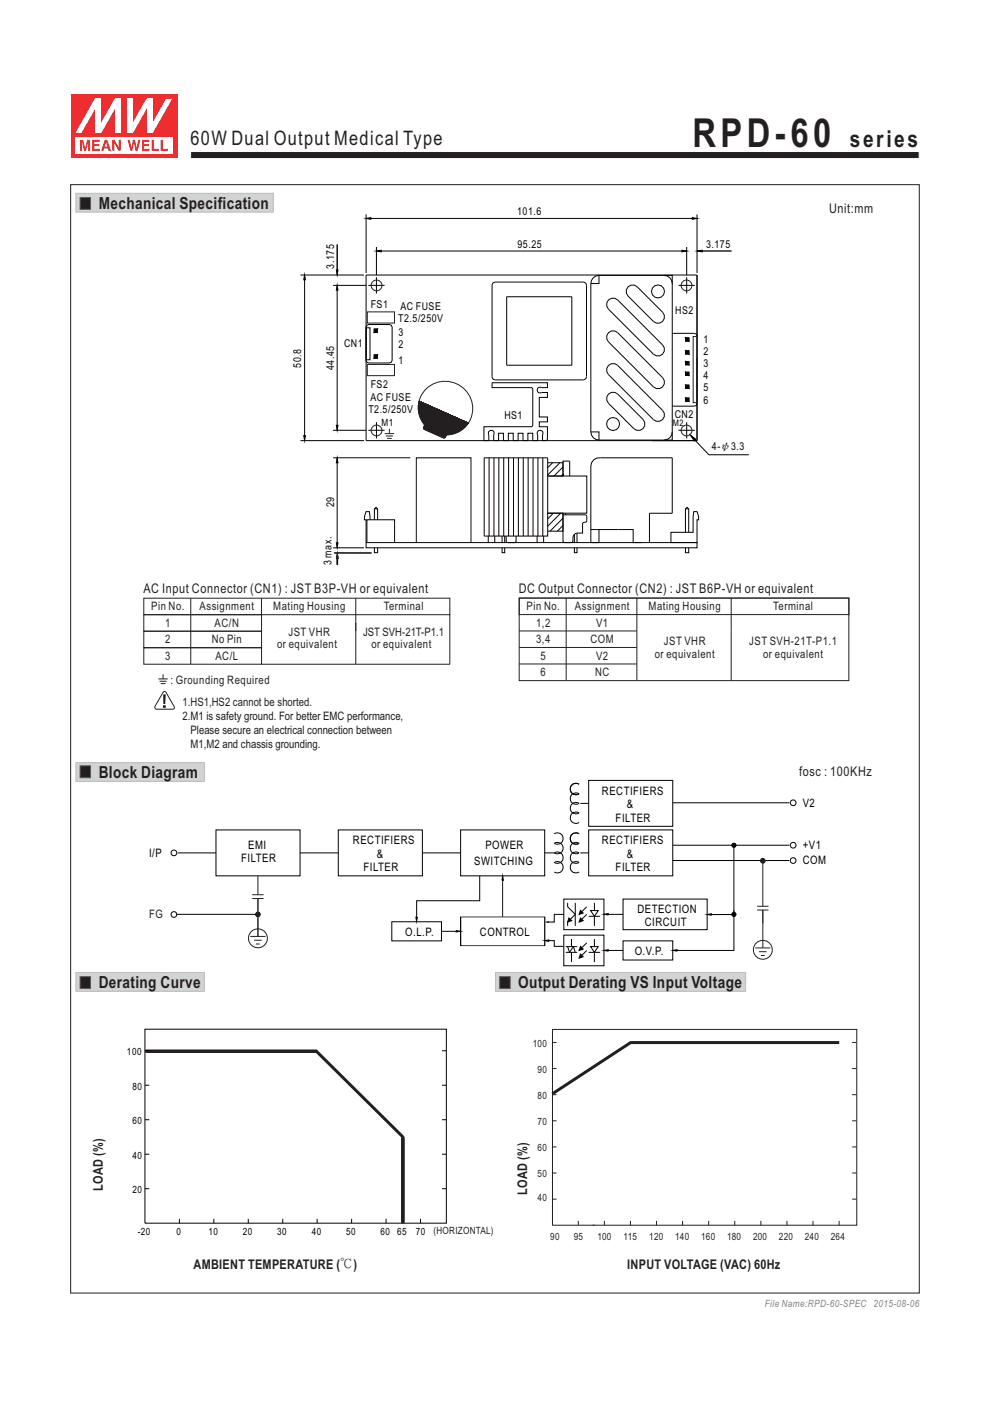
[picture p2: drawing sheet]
<svg xmlns="http://www.w3.org/2000/svg" width="210mm" height="297mm" viewBox="0 0 210 297" stroke-linecap="round" stroke-linejoin="round" font-family="sans-serif">
<path d="M16.1 41h41.9v4h-41.9z" fill-rule="evenodd" fill="#d1d3d4" stroke="#bbbdc0" stroke-width=".21"/>
<path d="M17 41.9h2.2v2.5h-2.2z" fill-rule="evenodd" fill="#231f20" stroke="#58595b" stroke-width=".21"/>
<path d="M16.1 161.7h27.2v4h-27.2z" fill-rule="evenodd" fill="#d1d3d4" stroke="#bbbdc0" stroke-width=".21"/>
<path d="M17 162.4h2.2v2.5h-2.2z" fill-rule="evenodd" fill="#231f20" stroke="#58595b" stroke-width=".21"/>
<path d="M97.7 194.4h17.8v6.1h-17.8zM115.8 199.4h1.8v1.2h2M119.6 193.9h-2v1.6h-1.7" fill="none" stroke="#050100" stroke-width=".21"/>
<g fill="#050100">
<path d="M115.5 199.4l.9-.1v.3z"/>
<path d="M115.5 195.5l.9-.2v.3z"/>
</g>
<path d="M115.5 199.4l.9-.1v.3z" fill="none" stroke="#050100" stroke-width=".21"/>
<path d="M123.1 202.3l.6 .6-.9 .2z" fill="#050100"/>
<path d="M123.1 202.3l.6 .6-.9 .2z" fill="none" stroke="#050100" stroke-width=".21"/>
<path d="M123.1 200.7l.6 .5-.9 .3z" fill="#050100"/>
<g fill="none" stroke="#050100" stroke-width=".21">
<path d="M122.8 176.8a1.21 1.21 0 0 0-1.8 1 1.21 1.21 0 0 0 1.8 1M122.8 166.3a1.21 1.21 0 0 0-1.8 1 1.21 1.21 0 0 0 1.8 1M120.4 191.4v.8l1.6 1.7-1.6 1.6v.8M121.2 199.1v1.6M122 191.4v4.9M124.4 199.9l-1.6 1.6M124.4 192.2l-1.6 1.7M124.4 193.9l-1.6 1.6M124.9 194.3h2.4M125.3 193.1h1.6l-.8 1.2zM126.1 191.4v1.7M126.1 194.3v2"/>
<path d="M126.1 199.1v1.6M120 201.9h2.4M120 200.7h2.4M120.4 200.7l.4 1.2 .8-1.2 .4 1.2M121.2 201.9v2M123.1 200.7l.6 .5-.9 .3zM124.4 201.5l-1.6 1.6M124.9 201.9h2.4M125.3 200.7h1.6l-.8 1.2zM126.1 201.9v2"/>
</g>
<path d="M123.1 193l.6 .6-.9 .3z" fill="#050100"/>
<path d="M123.1 193l.6 .6-.9 .3z" fill="none" stroke="#050100" stroke-width=".21"/>
<path d="M120.7 194.6l.6 .6-.9 .3z" fill="#050100"/>
<path d="M120.7 194.6l.6 .6-.9 .3z" fill="none" stroke="#050100" stroke-width=".21"/>
<path d="M123.1 194.6l.6 .6-.9 .3z" fill="#050100"/>
<g fill="none" stroke="#050100" stroke-width=".21">
<path d="M123.1 170.3h1.8M124.9 176h17.8v9.7h-17.8zM124.9 165.5h17.8v9.7h-17.8zM142.7 179.2h24.7M142.7 170.2h24.7M83.1 195.4h10.5v4.1h-10.5zM119.6 190.6h8.5v6.5h-8.5zM123.1 180.8h1.8M123.1 194.6l.6 .6-.9 .3zM142.7 182.5h24.7"/>
<circle cx="168.2" cy="170.2" r=".61"/>
<circle cx="168.2" cy="179.2" r=".61"/>
<circle cx="36.9" cy="180.8" r=".61"/>
<circle cx="36.9" cy="193.9" r=".61"/>
<circle cx="168.2" cy="182.5" r=".61"/>
</g>
<path d="M155.7 179.2l.3-.2 .1 .2z" fill="#050100"/>
<path d="M155.7 179.2l.3-.2 .1 .2z" fill="none" stroke="#050100" stroke-width=".21"/>
<path d="M155.9 178.9l.1 .1-.3 .2z" fill="#050100"/>
<path d="M155.9 178.9l.1 .1-.3 .2z" fill="none" stroke="#050100" stroke-width=".21"/>
<path d="M155.7 178.8l.2 .1-.2 .3z" fill="#050100"/>
<path d="M155.7 178.8l.2 .1-.2 .3z" fill="none" stroke="#050100" stroke-width=".21"/>
<path d="M155.5 178.9l.2-.1v.4z" fill="#050100"/>
<path d="M155.5 178.9l.2-.1v.4z" fill="none" stroke="#050100" stroke-width=".21"/>
<path d="M155.5 178.9l.2 .3-.4-.2z" fill="#050100"/>
<path d="M155.5 178.9l.2 .3-.4-.2z" fill="none" stroke="#050100" stroke-width=".21"/>
<path d="M155.3 179l.4 .2h-.4z" fill="#050100"/>
<path d="M155.3 179l.4 .2h-.4z" fill="none" stroke="#050100" stroke-width=".21"/>
<path d="M155.3 179.2h.4l-.4 .2z" fill="#050100"/>
<path d="M155.3 179.2h.4l-.4 .2z" fill="none" stroke="#050100" stroke-width=".21"/>
<path d="M155.3 179.4l.4-.2-.2 .4z" fill="#050100"/>
<path d="M155.3 179.4l.4-.2-.2 .4z" fill="none" stroke="#050100" stroke-width=".21"/>
<path d="M155.7 179.2v.4h-.2z" fill="#050100"/>
<path d="M155.7 179.2v.4h-.2z" fill="none" stroke="#050100" stroke-width=".21"/>
<path d="M155.7 179.2l.2 .4h-.2z" fill="#050100"/>
<path d="M155.7 179.2l.2 .4h-.2z" fill="none" stroke="#050100" stroke-width=".21"/>
<path d="M155.7 179.2l.3 .2-.1 .2z" fill="#050100"/>
<path d="M155.7 179.2l.3 .2-.1 .2z" fill="none" stroke="#050100" stroke-width=".21"/>
<path d="M155.7 179.2h.4l-.1 .2z" fill="#050100"/>
<g fill="none" stroke="#050100" stroke-width=".21">
<path d="M45.8 176h17.8v9.7h-17.8zM71.8 176h17.8v9.7h-17.8zM97.7 176h17.8v9.7h-17.8zM117.6 176.8a1.21 1.21 0 0 1 1.8 1 1.21 1.21 0 0 1-1.8 1 1.21 1.21 0 0 1 1.8 1 1.21 1.21 0 0 1-1.8 1M122.8 176.8a1.21 1.21 0 0 0-1.8 1 1.21 1.21 0 0 0 1.8 1 1.21 1.21 0 0 0-1.9 1 1.21 1.21 0 0 0 1.9 1 1.21 1.21 0 0 0-1.9 1 1.21 1.21 0 0 0 1.9 1.1 1.21 1.21 0 0 0-1.9 1 1.21 1.21 0 0 0 1.9 1M122.8 166.3a1.21 1.21 0 0 0-1.8 1 1.21 1.21 0 0 0 1.8 1 1.21 1.21 0 0 0-1.9 1 1.21 1.21 0 0 0 1.9 1 1.21 1.21 0 0 0-1.9 1 1.21 1.21 0 0 0 1.9 1.1 1.21 1.21 0 0 0-1.9 1 1.21 1.21 0 0 0 1.9 1M155.7 179.2v14.7h-5.4M155.7 179.2h.4l-.1 .2zM37.5 193.9h17.2M37.7 180.8h8.1M63.6 180.8h8.2M89.6 180.8h8.1"/>
<path d="M93.6 197.5h3.3M101.7 185.7v5.3h-13.3v4.1M106.6 186.2v8.2M115.5 180.8h2.1M117.6 180.8a1.21 1.21 0 0 1 1.8 1 1.21 1.21 0 0 1-1.8 1.1 1.21 1.21 0 0 1 1.8 1 1.21 1.21 0 0 1-1.8 1M119.6 198.3h8.5v6.5h-8.5zM128.5 193.9h3.6M132.1 190.6h17.9v6.5h-17.9zM132.1 199.5h10.6v4h-10.6zM155.7 193v8.5h-12.3M128.6 201.5h3.5"/>
</g>
<path d="M155.7 193.9l.3-.2 .1 .2z" fill="#050100"/>
<path d="M155.7 193.9l.3-.2 .1 .2z" fill="none" stroke="#050100" stroke-width=".21"/>
<path d="M155.9 193.5l.1 .2-.3 .2z" fill="#050100"/>
<path d="M155.9 193.5l.1 .2-.3 .2z" fill="none" stroke="#050100" stroke-width=".21"/>
<path d="M155.7 193.5h.2l-.2 .4z" fill="#050100"/>
<path d="M155.7 193.5h.2l-.2 .4z" fill="none" stroke="#050100" stroke-width=".21"/>
<path d="M155.5 193.5h.2v.4z" fill="#050100"/>
<path d="M155.5 193.5h.2v.4z" fill="none" stroke="#050100" stroke-width=".21"/>
<path d="M155.3 193.7l.2-.2 .2 .4z" fill="#050100"/>
<path d="M155.3 193.7l.2-.2 .2 .4z" fill="none" stroke="#050100" stroke-width=".21"/>
<path d="M155.3 193.7l.4 .2h-.4z" fill="#050100"/>
<path d="M155.3 193.7l.4 .2h-.4z" fill="none" stroke="#050100" stroke-width=".21"/>
<path d="M155.3 193.9h.4l-.4 .2z" fill="#050100"/>
<path d="M155.3 193.9h.4l-.4 .2z" fill="none" stroke="#050100" stroke-width=".21"/>
<path d="M155.3 194.1l.4-.2-.2 .3z" fill="#050100"/>
<path d="M155.3 194.1l.4-.2-.2 .3z" fill="none" stroke="#050100" stroke-width=".21"/>
<path d="M155.7 193.9v.4l-.2-.1z" fill="#050100"/>
<path d="M155.7 193.9v.4l-.2-.1z" fill="none" stroke="#050100" stroke-width=".21"/>
<path d="M155.7 193.9l.2 .3-.2 .1z" fill="#050100"/>
<path d="M155.7 193.9l.2 .3-.2 .1z" fill="none" stroke="#050100" stroke-width=".21"/>
<path d="M155.7 193.9l.3 .2-.1 .1z" fill="#050100"/>
<path d="M155.7 193.9l.3 .2-.1 .1z" fill="none" stroke="#050100" stroke-width=".21"/>
<path d="M155.7 193.9h.4l-.1 .2z" fill="#050100"/>
<path d="M155.7 193.9h.4l-.1 .2z" fill="none" stroke="#050100" stroke-width=".21"/>
<g fill="#050100">
<path d="M150 193.9l.9-.2v.3z"/>
<path d="M128.1 193.8l.9-.1v.3z"/>
<path d="M142.7 201.5l.9-.1v.3z"/>
<path d="M128.1 201.5l.9-.1v.3z"/>
<path d="M88.2 194.4h.3l-.1 1z"/>
<path d="M96.8 197.3l.9 .2-.9 .1z"/>
<path d="M106.6 185.7l.2 1h-.3z"/>
</g>
<path d="M88.2 194.4h.3l-.1 1zM96.8 197.3l.9 .2-.9 .1zM106.6 185.7l.2 1h-.3zM128.1 193.8l.9-.1v.3zM150 193.9l.9-.2v.3zM128.1 201.5l.9-.1v.3zM142.7 201.5l.9-.1v.3z" fill="none" stroke="#050100" stroke-width=".21"/>
<g fill="none" stroke="#231f20" stroke-width=".21">
<path d="M53.1 198.5h3.2M53.5 190.5h2.4M53.5 189.7h2.4M53.9 199.3h1.6M54.3 193.9h.4l-.4 .1zM54.3 193.7l.4 .2h-.4zM54.3 194l.4-.1-.3 .2zM54.4 193.6l.1-.1 .2 .4zM54.4 193.6l.3 .3-.4-.2zM54.4 194.1l.3-.2-.2 .3zM54.5 193.5h.1l.1 .4zM54.6 193.5h.1v.4z"/>
<path d="M54.7 190.5v8M54.7 193.9l.4-.2v.2zM54.7 193.9l.3 .2-.1 .1zM54.7 193.9l.1 .4h-.1zM54.7 185.7v4M54.7 193.9l-.1 .4-.1-.1zM54.7 193.9v.4h-.1zM54.7 193.9l.3-.3 .1 .1zM54.7 193.9h.4v.1zM54.7 193.9l.4 .1-.1 .1zM54.7 193.5h.1l-.1 .4zM54.7 193.9l.2 .3-.1 .1z"/>
<path d="M54.8 193.5h.1l-.2 .4zM54.9 193.5l.1 .1-.3 .3zM160.6 192.1h2.4M160.6 192.9h2.4M161.4 182.5h.4l-.4 .1zM161.4 182.4l.4 .1h-.4zM161.4 182.6l.4-.1-.3 .2zM161.5 182.3l.3 .2-.4-.1zM161.5 182.7l.3-.2-.2 .3zM161.6 182.2l.2 .3-.3-.2zM161.6 182.2l.1-.1 .1 .4zM161.7 182.1h.1v.4z"/>
<path d="M161.8 182.5v9.6M161.8 192.9v8.1M161.8 182.5l.4-.1v.1zM161.8 182.5l.4 .1-.1 .1zM161.8 182.1h.1l-.1 .4zM161.8 182.5l.2 .3-.1 .1zM161.8 182.5l.3 .2-.1 .1zM161.8 182.5l.1 .4h-.1zM161.8 182.5l-.1 .4-.1-.1zM161.8 182.5v.4h-.1zM161.8 182.5l.3-.2 .1 .1zM161.8 182.5h.4v.1z"/>
<path d="M161.9 182.1l.1 .1-.2 .3zM162 182.2l.1 .1-.3 .2zM54.3 200.1h.8M160.2 201h3.2M161 201.8h1.6M161.4 202.6h.8"/>
<circle cx="54.7" cy="198.9" r="2.01"/>
<circle cx="161.8" cy="201.4" r="2.01"/>
</g>
<g fill="#231f20" stroke="#231f20" stroke-width=".21">
<path d="M54.7 193.9l.4-.2v.2z" fill-rule="evenodd"/>
<path d="M54.7 193.9l.3-.3 .1 .1z" fill-rule="evenodd"/>
<path d="M54.9 193.5l.1 .1-.3 .3z" fill-rule="evenodd"/>
<path d="M54.8 193.5h.1l-.2 .4z" fill-rule="evenodd"/>
<path d="M54.7 193.5h.1l-.1 .4z" fill-rule="evenodd"/>
<path d="M54.6 193.5h.1v.4z" fill-rule="evenodd"/>
<path d="M54.5 193.5h.1l.1 .4z" fill-rule="evenodd"/>
<path d="M54.4 193.6l.1-.1 .2 .4z" fill-rule="evenodd"/>
<path d="M54.4 193.6l.3 .3-.4-.2z" fill-rule="evenodd"/>
<path d="M54.3 193.7l.4 .2h-.4z" fill-rule="evenodd"/>
<path d="M54.3 193.9h.4l-.4 .1z" fill-rule="evenodd"/>
<path d="M54.3 194l.4-.1-.3 .2z" fill-rule="evenodd"/>
<path d="M54.4 194.1l.3-.2-.2 .3z" fill-rule="evenodd"/>
<path d="M54.7 193.9l-.1 .4-.1-.1z" fill-rule="evenodd"/>
<path d="M54.7 193.9v.4h-.1z" fill-rule="evenodd"/>
<path d="M54.7 193.9l.1 .4h-.1z" fill-rule="evenodd"/>
<path d="M54.7 193.9l.2 .3-.1 .1z" fill-rule="evenodd"/>
<path d="M54.7 193.9l.3 .2-.1 .1z" fill-rule="evenodd"/>
<path d="M54.7 193.9l.4 .1-.1 .1z" fill-rule="evenodd"/>
<path d="M54.7 193.9h.4v.1z" fill-rule="evenodd"/>
<path d="M161.8 182.5l.4-.1v.1z" fill-rule="evenodd"/>
<path d="M161.8 182.5l.3-.2 .1 .1z" fill-rule="evenodd"/>
<path d="M162 182.2l.1 .1-.3 .2z" fill-rule="evenodd"/>
<path d="M161.9 182.1l.1 .1-.2 .3z" fill-rule="evenodd"/>
<path d="M161.8 182.1h.1l-.1 .4z" fill-rule="evenodd"/>
<path d="M161.7 182.1h.1v.4z" fill-rule="evenodd"/>
<path d="M161.6 182.2l.1-.1 .1 .4z" fill-rule="evenodd"/>
<path d="M161.6 182.2l.2 .3-.3-.2z" fill-rule="evenodd"/>
<path d="M161.5 182.3l.3 .2-.4-.1z" fill-rule="evenodd"/>
<path d="M161.4 182.4l.4 .1h-.4z" fill-rule="evenodd"/>
<path d="M161.4 182.5h.4l-.4 .1z" fill-rule="evenodd"/>
<path d="M161.4 182.6l.4-.1-.3 .2z" fill-rule="evenodd"/>
<path d="M161.5 182.7l.3-.2-.2 .3z" fill-rule="evenodd"/>
<path d="M161.8 182.5l-.1 .4-.1-.1z" fill-rule="evenodd"/>
<path d="M161.8 182.5v.4h-.1z" fill-rule="evenodd"/>
<path d="M161.8 182.5l.1 .4h-.1z" fill-rule="evenodd"/>
<path d="M161.8 182.5l.2 .3-.1 .1z" fill-rule="evenodd"/>
<path d="M161.8 182.5l.3 .2-.1 .1z" fill-rule="evenodd"/>
<path d="M161.8 182.5l.4 .1-.1 .1z" fill-rule="evenodd"/>
<path d="M161.8 182.5h.4v.1z" fill-rule="evenodd"/>
</g>
<path d="M105.1 206.2h53.1v4h-53.1z" fill-rule="evenodd" fill="#d1d3d4" stroke="#bbbdc0" stroke-width=".21"/>
<path d="M106 207.1h2.2v2.5h-2.2z" fill-rule="evenodd" fill="#231f20" stroke="#58595b" stroke-width=".21"/>
<g fill="none" stroke="#231f20" stroke-width=".21">
<path d="M117.1 221h.9M117.1 226.6h.9M117.1 237.6h.9M117.1 232.1h.9M180.7 237.6h1M180.7 232.1h1M180.7 221h1M180.7 226.6h1M117.1 254.2h.9M117.1 259.8h9M117.1 248.7h.9M117.1 243.2h.9"/>
<path d="M117.2 259.8v-41.5h64.5v41.5h-56M122.7 258.8v1M128.2 258.8v1M133.7 258.8v1M139.3 258.8v1M144.8 258.8v1M150.3 258.8v1M155.8 258.8v1M161.4 258.8v1M166.9 258.8v1M172.4 258.8v1M178 258.8v1"/>
<path d="M180.7 254.2h1M180.7 248.7h1M180.7 243.2h1"/>
</g>
<path d="M67 222.8l18.5 18.3M133.7 221h44.3M133.8 221l-16.6 10.9" fill="none" stroke="#231f20" stroke-width=".63" stroke-linecap="butt"/>
<path d="M31.1 222.8l35.9 .1z" fill-rule="evenodd" fill="#231f20" stroke="#231f20" stroke-width=".6"/>
<path d="M85.4 258.4v.9" fill="none" stroke="#050100" stroke-width=".21"/>
<path d="M85.4 241.3l.1 17.7z" fill-rule="evenodd" fill="#231f20" stroke="#231f20" stroke-width=".63" stroke-linecap="butt"/>
<path d="M16.1 206.2h27.2v4h-27.2z" fill-rule="evenodd" fill="#d1d3d4" stroke="#bbbdc0" stroke-width=".21"/>
<path d="M17 207.1h2.2v2.5h-2.2z" fill-rule="evenodd" fill="#231f20" stroke="#58595b" stroke-width=".21"/>
<path d="M30.5 126.8h64.9v3.5h-64.9zM30.5 130.3h25v3.5h-25zM30.5 133.8h25v3.5h-25zM30.5 137.3h25v3.5h-25zM40.5 126.8v14M55.5 126.8v3.5M75.5 126.8v14M95.4 130.3v10.6M55.4 140.8h40" fill="none" stroke="#231f20" stroke-width=".21"/>
<path d="M146.6 92.4l1 .7-.3 .3z" fill-rule="evenodd" fill="#050100" stroke="#050100" stroke-width=".21"/>
<path d="M63.7 58.3h13.5M64.6 59.2v33.9M63.7 93.4h13.5M146.6 92.4l1 .7-.3 .3zM147.3 93.2l3.1 3.2h8.4" fill="none" stroke="#050100" stroke-width=".21"/>
<path d="M64.6 58.3l.2 1h-.4z" fill="#050100"/>
<path d="M64.6 58.3l.2 1h-.4z" fill="none" stroke="#050100" stroke-width=".21"/>
<path d="M64.4 92.4h.4l-.2 1z" fill="#050100"/>
<path d="M70.6 60.5h7.1M71.5 61.3v29.2M64.4 92.4h.4l-.2 1zM70.6 91.2h7.1" fill="none" stroke="#050100" stroke-width=".21"/>
<path d="M71.5 60.5l.2 1h-.4z" fill="#050100"/>
<path d="M71.5 60.5l.2 1h-.4z" fill="none" stroke="#050100" stroke-width=".21"/>
<path d="M71.3 90.2h.4l-.2 1z" fill="#050100"/>
<path d="M77.6 45.5v12.4M78.4 46.3h68.8M147.8 45.5v12.4M78.1 60.5h.1M71.3 90.2h.4l-.2 1zM78.1 91.2h.1" fill="none" stroke="#050100" stroke-width=".21"/>
<path d="M77.6 46.3l1.1-.2v.4z" fill="#050100"/>
<path d="M77.6 46.3l1.1-.2v.4z" fill="none" stroke="#050100" stroke-width=".21"/>
<path d="M146.8 46.1l1.1 .2-1.1 .2z" fill="#050100"/>
<path d="M79.8 52.4v5.9M80.5 53.2h64.7M145.6 52.4v5.9M146.8 46.1l1.1 .2-1.1 .2z" fill="none" stroke="#050100" stroke-width=".21"/>
<path d="M79.8 53.2l1.1-.1v.3z" fill="#050100"/>
<path d="M79.8 53.2l1.1-.1v.3z" fill="none" stroke="#050100" stroke-width=".21"/>
<path d="M144.6 53.1l1.1 .1-1.1 .2z" fill="#050100"/>
<g fill="none" stroke="#050100" stroke-width=".21">
<path d="M71.5 51.8v5.7M77.6 58.3h70.2v35.1h-70.2zM79.8 58.8h.1M79.8 58.8v3.4M123.7 59.8a.69 .69 0 0 1 .7 .7v19.4a.69 .69 0 0 1-.7 .6h-18.6a.68 .68 0 0 1-.7-.6v-19.4a.68 .68 0 0 1 .7-.7h18.6M127 58.4a1.73 1.73 0 0 0-1.7 1.7M127 58.4v1.7h-1.7M127 58.4h15.6v34.9h-15.6M140.9 58.4a1.73 1.73 0 0 1 1.7 1.7M144.6 53.1l1.1 .1-1.1 .2zM145.6 58.8v3.4M77.6 69.5h.9v6.8h-.9z"/>
<path d="M77.8 69l.4-.2h4.4l.4 .2 .2 .4v7l-.2 .4-.4 .2h-4.4l-.4-.2-.2-.4v-7zM78.1 60.5h3.5M79.4 75.2h.7v.7h-.7zM79.4 69.8h.7v.7h-.7zM107.5 62.9h13.8v14.5h-13.8zM125.3 60.1v31.5M129.1 63.6l.6-.4h.7l.6 .4 9.5 9.5a1.38 1.38 0 0 1 0 2 1.38 1.38 0 0 1-1.9 0l-9.5-9.5-.4-.7v-.7zM129.1 70.5l.6-.3h.7l.6 .3 9.5 9.6a1.38 1.38 0 0 1 0 1.9 1.38 1.38 0 0 1-1.9 0l-9.5-9.5-.4-.6v-.7zM129.1 77.5l.6-.4h.7l.6 .4 9.5 9.5a1.38 1.38 0 0 1 0 2 1.38 1.38 0 0 1-1.9 0l-9.5-9.6-.4-.6v-.7zM133.2 60.8l.6-.3h.7l.7 .3 5.3 5.4a1.38 1.38 0 0 1 0 1.9 1.38 1.38 0 0 1-1.9 0l-5.4-5.3-.3-.7v-.7zM142.6 70.8l.3-.1h4.4l.4 .1 .1 .4M143.9 60.5h3.5"/>
<path d="M145.4 71.6h.7v.7h-.7zM145.4 78.9h.7v.7h-.7zM145.4 76.6h.7v.7h-.7zM145.4 74.4h.7v.7h-.7zM78.1 91.2h3.5M79.8 89.5v3.5M125.3 91.6a1.73 1.73 0 0 0 1.7 1.7M125.3 91.6h1.7v1.7M129.1 83.5l.6-.3h.7l.6 .3 5.4 5.4a1.38 1.38 0 0 1 0 2 1.38 1.38 0 0 1-2 0l-5.3-5.4-.4-.6v-.7zM142.6 91.6a1.73 1.73 0 0 1-1.7 1.7M143.9 91.2h3.5M145.4 84.4h.7v.7h-.7z"/>
<path d="M145.4 81.7h.7v.6h-.7zM145.6 89.5v3.5M147.8 85.6l-.1 .4-.4 .1h-4.4l-.3-.1"/>
<circle cx="139.6" cy="61.8" r="1.38"/>
<circle cx="130" cy="89.9" r="1.38"/>
</g>
<g fill="#050100" stroke="#050100" stroke-width=".21">
<path d="M79.4 70.5l.7-.7v.7z" fill-rule="evenodd"/>
<path d="M79.4 69.8h.7l-.7 .7z" fill-rule="evenodd"/>
<path d="M80.1 75.2v.7h-.7z" fill-rule="evenodd"/>
<path d="M79.4 75.2h.7l-.7 .7z" fill-rule="evenodd"/>
<path d="M145.4 84.4l.7 .7h-.7z" fill-rule="evenodd"/>
<path d="M145.4 84.4h.7v.7z" fill-rule="evenodd"/>
<path d="M145.4 71.6l.7 .7h-.7z" fill-rule="evenodd"/>
<path d="M145.4 71.6h.7v.7z" fill-rule="evenodd"/>
<path d="M145.4 78.9l.7 .7h-.7z" fill-rule="evenodd"/>
<path d="M145.4 76.6l.7 .7h-.7z" fill-rule="evenodd"/>
<path d="M145.4 74.4l.7 .7h-.7z" fill-rule="evenodd"/>
<path d="M145.4 78.9h.7v.7z" fill-rule="evenodd"/>
<path d="M145.4 76.6h.7v.7z" fill-rule="evenodd"/>
<path d="M145.4 74.4h.7v.7z" fill-rule="evenodd"/>
<path d="M145.4 81.7l.7 .6h-.7z" fill-rule="evenodd"/>
<path d="M145.4 81.7h.7v.6z" fill-rule="evenodd"/>
</g>
<g fill="none" stroke="#231f20" stroke-width=".21">
<path d="M77.9 66.1h5.8v2.4h-5.8zM77.9 77.3h5.8v2.3h-5.8zM147 71.3h.8v14.1h-.8z"/>
<circle cx="79.9" cy="60.5" r="1.14"/>
<circle cx="145.6" cy="60.5" r="1.14"/>
<circle cx="79.9" cy="91.3" r="1.14"/>
<circle cx="145.6" cy="91.3" r="1.14"/>
</g>
<path d="M71.3 57.2h.4l-.2 1.1z" fill="#050100"/>
<path d="M71.3 57.2h.4l-.2 1.1zM148.5 53.2h6.7" fill="none" stroke="#050100" stroke-width=".21"/>
<path d="M147.9 53.2l1-.1v.3z" fill="#050100"/>
<path d="M147.9 53.2l1-.1v.3zM70.6 97.1h16.4M71.5 98v17.2M70.6 116.1h6.6" fill="none" stroke="#050100" stroke-width=".21"/>
<path d="M71.5 97.1l.2 1h-.4z" fill="#050100"/>
<path d="M71.5 97.1l.2 1h-.4z" fill="none" stroke="#050100" stroke-width=".21"/>
<path d="M71.3 115.1h.4l-.2 1z" fill="#050100"/>
<g fill="none" stroke="#050100" stroke-width=".21">
<path d="M102.7 97.1h13.5v16.6h-13.5zM103.7 97.1v16.6M104.4 81.1h11.7v1.1l-1.7-.1a.63 .63 0 0 0-.5 .6 .63 .63 0 0 0 .5 .6l1.7-.1v1.1h-1.7v4.1h1.7v1h-1.7v1.1h1.7v2.6l-.2 .3h-.8l.1-1.7a.62 .62 0 0 0-.6-.5 .62 .62 0 0 0-.6 .5v1.7h-1v-1.5h-1v1.5h-1.1v-1.5h-1v1.5h-1v-1.5h-1.1v1.5h-1v-1.5h-1.1v1.5h-1l.1-1.7a.62 .62 0 0 0-.6-.5 .62 .62 0 0 0-.6 .5l.1 1.7h-1.1v-2.9h10.1l.3-.3-.1-7.9-.2-.1h-8.3zM104.8 97.1v16.6M105.8 97.1v16.6M106.8 97.1v16.6M107.9 97.1v16.6M108.9 97.1v16.6M109.9 97.1v16.6M111 97.1v16.6M112 97.1v16.6M113.1 97.1v16.6"/>
<path d="M114.1 97.1v16.6M115.1 97.1v16.6M116.2 98.1h3.2v2.8h-3.2h8.3v7.9h-8.3h3.2v3.8h-3.2M117.2 98.1l-1 1.1M118.8 98.1l-2.6 2.6M119.4 99l-1.9 1.9M70.9 117.2h7.9M71.3 115.1h.4l-.2 1zM71.5 116.1h.1M71.5 117.8v2M77.6 115h70.2v1.1h-70.2zM77.6 115h.1"/>
<path d="M77.6 116.1h.1M77.8 115v-4.8h5.9v4.8M78.5 110.2l-.2-1.7h-.7l-.3 1v.7h.3v4.8M79.4 116.1v1.1h.7v-1.1M79.4 110.2v-2.3l.4-.3 .3 .3v2.3M79.4 107.9h.7M88.3 115v-17.9h11.6v17.9M103.6 113.7v1.3M104.9 113.7v1.3M106.5 113.7v1.3M106.5 116.1v1.1h.5v-1.1M107 113.7v1.3"/>
<path d="M107.3 113.7l.1 1 .3 .3h1.6l.2-.3v-1M113.9 113.7v1.3M115.3 113.7v1.3M117.4 108.8l-1.2 1.2M118.9 108.8l-2.7 2.8M119 100.9l.4-.4v.4v-3.1h1.4v3.1M119.4 109.2h4.9l.2 .3v.9l-.2 .3-.6 .1-.1 .2v2a1.79 1.79 0 0 0-2 .6l-.1 1.1-.1 .3h-1.6l-.3-.1zM119.4 108.8v.4M119.4 111.4l-1.2 1.2M119.4 109.9l-2.7 2.7M120 108.8v.4M121.8 113.3v1.7"/>
<path d="M121.8 116.1v1.1h.6v-1.1M122.4 113v2M125.3 112.3h9v2.7h1.7M127 112.3v2.7h-1.7v-16.2a1.8 1.8 0 0 1 2.1-1.7h15.2v11.7h-4.8v6.2M142.3 112.9h4.7v-3.4l.1-1h.7l.4 1v.7h-.4v4.8h-5.5zM145.4 116.1v1.1h.7v-1.1M145.4 112.8v-4.9l.3-.3 .4 .3v4.9M145.4 107.9h.6"/>
</g>
<path d="M71.5 117.4l.2 1h-.3zM110.1 133.8h25M110.1 137.3h25M110.1 126.8h70v3.5h-70zM110.1 126.8h69.9v17.5h-69.9zM120.1 126.8v17.5M135.1 126.8v17.5M155.1 126.8v17.5M110.1 140.8h25" fill="none" stroke="#231f20" stroke-width=".21"/>
<path d="M71.5 117.4l.2 1h-.3z" fill-rule="evenodd" fill="#231f20" stroke="#231f20" stroke-width=".21"/>
<path d="M88.9 85.1l10.4 4.6zM88.9 85.1l10.4 4.6zM88.9 85.1l10.4 4.6zM88.9 85.1l10.4 4.6a6 6 0 0 1-4.7 2.6l-.2 .5h-.3l-4.1-1.8-.2-.2 .2-.6a6.3 6.3 0 0 1-1.1-5.1zM88.9 85.1l10.4 4.6z" fill-rule="evenodd" fill="#231f20"/>
<path d="M15 39.2h180v235h-180zM88.9 85.1l10.4 4.6a6 6 0 0 1-4.7 2.6l-.2 .5h-.3l-4.1-1.8-.2-.2 .2-.6a6.4 6.4 0 0 1-1.1-5.1zM88.9 85.1l10.4 4.6zM88.9 85v.1M90.2 82.6a5.7 5.7 0 0 1 9.1 .8 5.7 5.7 0 0 1-3.1 8.6l-1.6 .2-.2 .6h-.3l-4.1-1.8-.2-.2 .2-.6a5.9 5.9 0 0 1-.4-6.8z" fill="none" stroke="#231f20" stroke-width=".21"/>
<path d="M40.4 32.1h154.6v1.5h-154.6z" fill-rule="evenodd" fill="#231f20" stroke="#fff" stroke-width=".21"/>
<g fill="none" stroke="#050100" stroke-width=".21">
<path d="M30.7 218.2h64v41.1h-64zM30.7 237.4h1M30.7 222.8h1M30.7 230.1h1M93.8 237.4h.9M93.8 222.8h.9M93.8 230.1h.9M30.7 252h1M30.7 244.7h1M38 258.4v.9M45.4 258.4v.9M52.7 258.4v.9"/>
<path d="M60 258.4v.9M67.3 258.4v.9M74.6 258.4v.9M81.9 258.4v.9M89.2 258.4v.9M93.8 252h.9M93.8 244.7h.9"/>
</g>
<path d="M15 20h22.6v13.4h-22.6z" fill="#ed2d30"/>
<path d="M16 29h20.6v3.5h-20.6z" fill="#fff"/>
<g fill="#ed2d30">
<path d="M27.1 29.6h.4l.4 1.8 .3-1.8h.4l.4 1.8 .3-1.8h.5l-.6 2.4h-.5l-.3-1.8-.3 1.8h-.4z" fill-rule="evenodd"/>
<path d="M30.1 29.6h1.6v.5h-1.1v.5h1v.4h-1v.6h1.1v.4h-1.6z" fill-rule="evenodd"/>
<path d="M32.2 29.6h.4v2h1.1v.4h-1.5z" fill-rule="evenodd"/>
<path d="M34.1 29.6h.4v2h1.1v.4h-1.5z" fill-rule="evenodd"/>
<path d="M17 29.6h.6l.4 1.9 .4-1.9h.7v2.4h-.4v-2l-.4 2h-.5l-.4-2v2h-.4z" fill-rule="evenodd"/>
<path d="M19.6 29.6h1.6v.5h-1.2v.5h1.1v.4h-1.1v.6h1.2v.4h-1.6z" fill-rule="evenodd"/>
<path d="M22.5 30.2l.3 .9h-.6zM22.2 29.6l-.8 2.4h.5l.2-.5h.8l.1 .5h.5l-.7-2.4z" fill-rule="evenodd"/>
<path d="M23.8 29.6h.5l.9 1.7v-1.7h.4v2.4h-.5l-.9-1.7v1.7h-.4z" fill-rule="evenodd"/>
</g>
<g fill="#fff">
<path d="M20.1 20.9h1.3l-4.1 7.3h-1.3z" fill-rule="evenodd"/>
<path d="M24.3 20.9h1.3l-4.1 7.3h-1.3z" fill-rule="evenodd"/>
<path d="M35.2 20.9h1.3l-4.1 7.3h-1.3z" fill-rule="evenodd"/>
<path d="M31 20.9h1.3l-4.1 7.3h-1.3z" fill-rule="evenodd"/>
</g>
<g fill="#fff">
<path d="M20.2 20.9h1.2v7.3h-1.2z"/>
<path d="M24.4 20.9h1.2v7.3h-1.2z"/>
<path d="M26.9 20.9h1.2v7.3h-1.2z"/>
<path d="M31.1 20.9h1.2v7.3h-1.2z"/>
</g>
<path d="M33.6 143.9h2M33.8 144.4h1.5M34.1 144.9h1M34.6 142.9v1M34.7 146.7h.4l.1 .1 1.7 3 .1 .4-.5 .2h-3.3a.4 .4 0 0 1-.3-.6z" fill="none" stroke="#231f20" stroke-width=".21"/>
<g fill="#231f20">
<path d="M34.6 147.2h.6l-.1 2.1h-.4z" fill-rule="evenodd"/>
<path d="M34.6 149.6h.5v.5h-.5z" fill-rule="evenodd"/>
</g>
<path d="M81.6 91.9h2M81.8 92.4h1.5M82.1 92.9h1M82.6 90.9v1" fill="none" stroke="#231f20" stroke-width=".21"/>
<text font-size="8.5" fill="#231f20" x="146.9" y="31.1">RPD-60</text>
<text font-size="4.9" fill="#231f20" x="180.2" y="31.1">series</text>
<text font-size="4.2" fill="#231f20" x="40.4" y="30.7">60W Dual Output Medical Type</text>
<g font-size="3.5" fill="#231f20">
<text x="20.9" y="44.4">Mechanical Specification</text>
<text x="20.9" y="164.9">Block Diagram</text>
<text x="20.9" y="209.6">Derating Curve</text>
<text x="109.9" y="209.6">Output Derating VS Input Voltage</text>
</g>
<g font-size="2.8" fill="#231f20">
<text x="175.8" y="45.1">Unit:mm</text>
<text x="30.4" y="125.7">AC Input Connector (CN1) : JST B3P-VH or equivalent</text>
<text x="110" y="125.7">DC Output Connector (CN2) : JST B6P-VH or equivalent</text>
<text x="169.5" y="164.6">fosc : 100KHz</text>
<text x="21.8" y="252.4" transform="rotate(-90 21.8 252.4)">LOAD (%)</text>
<text x="111.8" y="253.3" transform="rotate(-90 111.8 253.3)">LOAD (%)</text>
<text x="41.1" y="269">AMBIENT TEMPERATURE (℃)</text>
<text x="133.1" y="269">INPUT VOLTAGE (VAC) 60Hz</text>
</g>
<g font-size="2.5" fill="#231f20">
<text x="32.1" y="129.4">Pin No.</text>
<text x="42.3" y="129.4">Assignment</text>
<text x="58" y="129.4">Mating Housing</text>
<text x="81.4" y="129.4">Terminal</text>
<text x="111.7" y="129.4">Pin No.</text>
<text x="121.9" y="129.4">Assignment</text>
<text x="137.6" y="129.4">Mating Housing</text>
<text x="164" y="129.4">Terminal</text>
<text x="35" y="132.9">1</text>
<text x="35" y="136.4">2</text>
<text x="44.9" y="136.4">No Pin</text>
<text x="45.5" y="132.9">AC/N</text>
<text x="58.8" y="137.5">or equivalent</text>
<text x="61.2" y="134.9">JST VHR</text>
<text x="77" y="134.9">JST SVH-21T-P1.1</text>
<text x="78.8" y="137.5">or equivalent</text>
<text x="113.7" y="132.9">1,2</text>
<text x="113.7" y="136.4">3,4</text>
<text x="125.3" y="136.4">COM</text>
<text x="126.4" y="132.9">V1</text>
<text x="140.8" y="136.8">JST VHR</text>
<text x="158.9" y="136.8">JST SVH-21T-P1.1</text>
<text x="35" y="139.9">3</text>
<text x="45.7" y="139.9">AC/L</text>
<text x="114.7" y="139.9">5</text>
<text x="114.7" y="143.4">6</text>
<text x="126.2" y="143.4">NC</text>
<text x="126.4" y="139.9">V2</text>
<text x="138.9" y="139.4">or equivalent</text>
<text x="161.9" y="139.4">or equivalent</text>
<text x="36.2" y="145.1">: Grounding Required</text>
<text x="38.7" y="149.8">1.HS1,HS2 cannot be shorted.</text>
<text x="38.7" y="152.7">2.M1 is safety ground. For better EMC performance,</text>
<text x="31.6" y="194.7">FG</text>
</g>
<g font-size="2.5" fill="#221816">
<text x="40.4" y="155.7">Please secure an electrical connection between</text>
<text x="40.4" y="158.6">M1,M2 and chassis grounding.</text>
</g>
<g font-size="2.5" fill="#050100">
<text x="127.7" y="168.5">RECTIFIERS</text>
<text x="132.9" y="171.3">&amp;</text>
<text x="170.3" y="171">V2</text>
<text x="52.7" y="179.9">EMI</text>
<text x="74.9" y="179">RECTIFIERS</text>
<text x="102.9" y="179.9">POWER</text>
<text x="127.7" y="179">RECTIFIERS</text>
<text x="130.6" y="174.2">FILTER</text>
<text x="31.6" y="181.6">I/P</text>
<text x="51.2" y="182.8">FILTER</text>
<text x="77.1" y="184.7">FILTER</text>
<text x="79.9" y="181.8">&amp;</text>
<text x="100.6" y="183.5">SWITCHING</text>
<text x="130.6" y="184.7">FILTER</text>
<text x="132.9" y="181.8">&amp;</text>
<text x="170.3" y="180">+V1</text>
<text x="170.3" y="183.3">COM</text>
<text x="135.2" y="193.5">DETECTION</text>
<text x="136.8" y="196.3">CIRCUIT</text>
<text x="85.9" y="198.5">O.L.P.</text>
<text x="101.8" y="198.4">CONTROL</text>
<text x="134.6" y="202.5">O.V.P.</text>
</g>
<g font-size="2.3" fill="#050100">
<text x="109.7" y="45.6">101.6</text>
<text x="109.8" y="52.5">95.25</text>
<text x="149.8" y="52.5">3.175</text>
<text x="70.9" y="56.9" transform="rotate(-90 70.9 56.9)">3.175</text>
<text x="78.6" y="65.4">FS1</text>
<text x="85" y="65.7">AC FUSE</text>
<text x="84.5" y="68.3">T2.5/250V</text>
<text x="84.5" y="71.1">3</text>
<text x="143.2" y="66.7">HS2</text>
<text x="63.9" y="77.9" transform="rotate(-90 63.9 77.9)">50.8</text>
<text x="73" y="73.6">CN1</text>
<text x="84.5" y="77.1">1</text>
<text x="84.5" y="73.8">2</text>
<text x="149.2" y="77.8">3</text>
<text x="149.2" y="72.6">1</text>
<text x="149.2" y="75.3">2</text>
<text x="70.9" y="78.4" transform="rotate(-90 70.9 78.4)">44.45</text>
<text x="78.6" y="82.4">FS2</text>
<text x="149.2" y="80.4">4</text>
<text x="149.2" y="83">5</text>
<text x="78.1" y="87.6">T2.5/250V</text>
<text x="78.6" y="85">AC FUSE</text>
<text x="107" y="88.8">HS1</text>
<text x="143.1" y="88.6">CN2</text>
<text x="149.2" y="85.7">6</text>
<text x="151" y="95.3">4-ψ3.3</text>
<text x="70.9" y="107.6" transform="rotate(-90 70.9 107.6)">29</text>
<text x="70.3" y="119.8" transform="rotate(-90 70.3 119.8)">3 max.</text>
</g>
<g font-size="2.1" fill="#050100">
<text x="80.9" y="90.4">M1</text>
<text x="26.9" y="223.7">100</text>
<text x="28.1" y="231">80</text>
<text x="28.1" y="238.3">60</text>
<text x="28.1" y="245.6">40</text>
<text x="28.1" y="252.9">20</text>
<text x="29.2" y="261.9">-20</text>
<text x="37.5" y="261.9">0</text>
<text x="44.2" y="261.9">10</text>
<text x="51.5" y="261.9">20</text>
<text x="58.8" y="261.9">30</text>
<text x="66.1" y="261.9">40</text>
<text x="73.4" y="261.9">50</text>
<text x="80.7" y="261.9">60</text>
<text x="84.2" y="261.9">65</text>
<text x="88.2" y="261.9">70</text>
</g>
<g font-size="2.1" fill="#231f20">
<text x="113" y="222">100</text>
<text x="114" y="227.5">90</text>
<text x="114" y="233">80</text>
<text x="114" y="238.5">70</text>
<text x="114" y="244">60</text>
<text x="114" y="249.5">50</text>
<text x="114" y="254.5">40</text>
<text x="92" y="261.7">(HORIZONTAL)</text>
<text x="116.7" y="262.9">90</text>
<text x="121.7" y="262.9">95</text>
<text x="126.7" y="262.9">100</text>
<text x="132.3" y="262.9">115</text>
<text x="137.7" y="262.9">120</text>
<text x="143.2" y="262.9">140</text>
<text x="148.7" y="262.9">160</text>
<text x="154.2" y="262.9">180</text>
<text x="159.7" y="262.9">200</text>
<text x="165.2" y="262.9">220</text>
<text x="170.7" y="262.9">240</text>
<text x="176.2" y="262.9">264</text>
</g>
<text font-size="2.1" fill="#808285" x="162.2" y="277">File Name:RPD-60-SPEC 2015-08-06</text>
<text font-size="1.9" fill="#050100" x="142.7" y="90.3">M2</text>
</svg>
